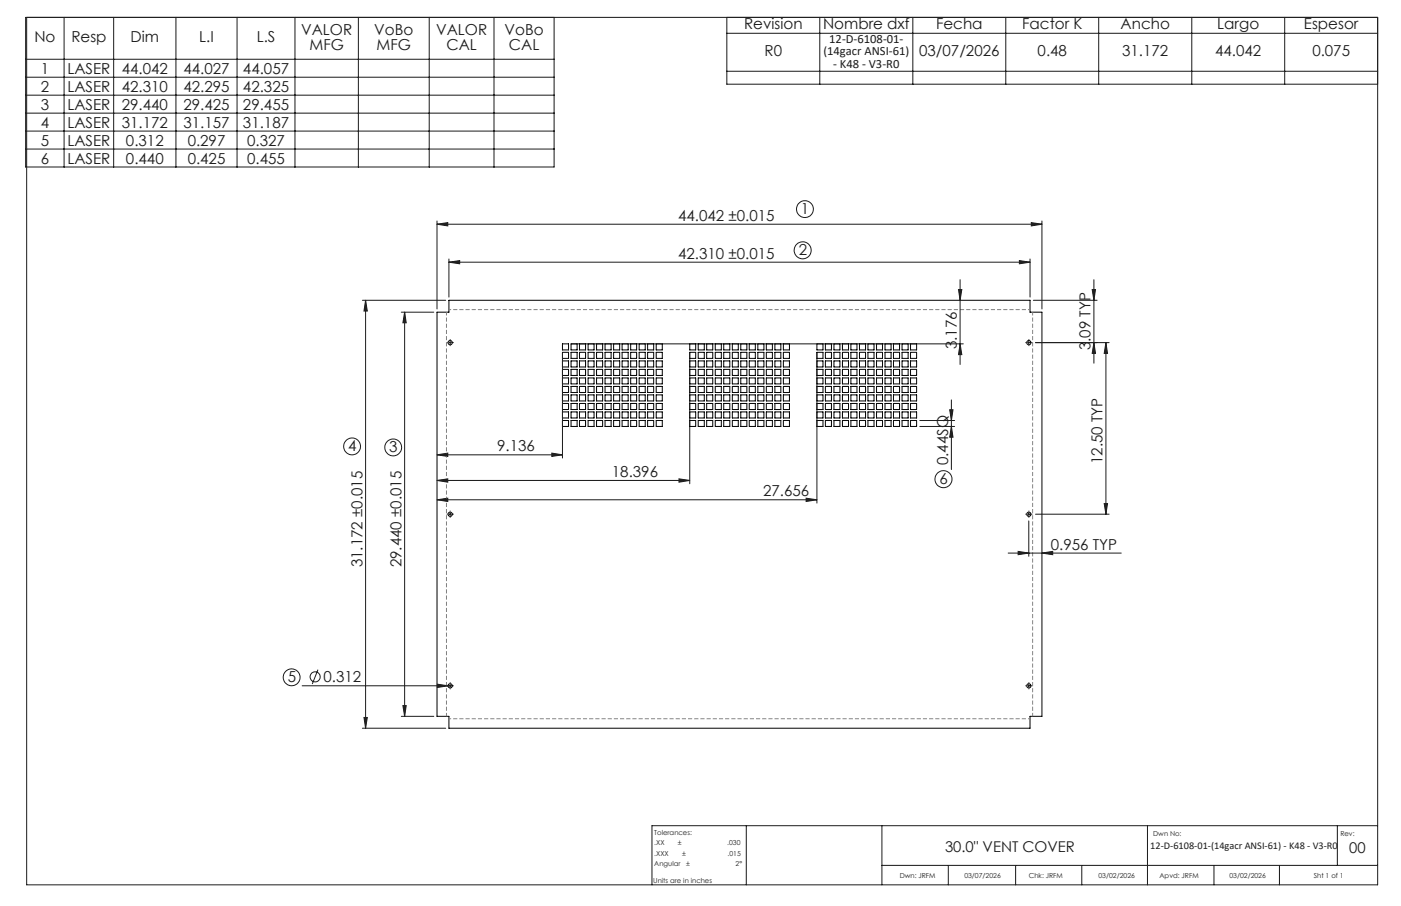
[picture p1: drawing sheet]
<svg xmlns="http://www.w3.org/2000/svg" width="432mm" height="279mm" viewBox="0 0 432 279" stroke-linecap="round" stroke-linejoin="round" font-family="sans-serif">
<g fill="none" stroke="#000" stroke-width=".31">
<path d="M138.4 92.6h179.1v3.7h3.6v124.6h-3.6v3.7h-179.1v-3.7h-3.7v-124.6h3.7zM173.4 106h1.8v1.9h-1.8zM173.4 108.7h1.8v1.8h-1.8zM173.4 111.3h1.8v1.9h-1.8zM173.4 113.9h1.8v1.9h-1.8zM173.4 116.6h1.8v1.8h-1.8zM173.4 119.2h1.8v1.8h-1.8zM176 106h1.9v1.9h-1.9zM176 119.2h1.9v1.8h-1.9zM176 116.6h1.9v1.8h-1.9zM176 113.9h1.9v1.9h-1.9zM176 111.3h1.9v1.9h-1.9z"/>
<path d="M176 108.7h1.9v1.8h-1.9zM178.6 106h1.9v1.9h-1.9zM178.6 119.2h1.9v1.8h-1.9zM178.6 116.6h1.9v1.8h-1.9zM178.6 113.9h1.9v1.9h-1.9zM178.6 111.3h1.9v1.9h-1.9zM178.6 108.7h1.9v1.8h-1.9zM181.3 106h1.8v1.9h-1.8zM181.3 119.2h1.8v1.8h-1.8zM181.3 116.6h1.8v1.8h-1.8zM181.3 113.9h1.8v1.9h-1.8zM181.3 111.3h1.8v1.9h-1.8z"/>
<path d="M181.3 108.7h1.8v1.8h-1.8zM183.9 106h1.8v1.9h-1.8zM183.9 119.2h1.8v1.8h-1.8zM183.9 116.6h1.8v1.8h-1.8zM183.9 113.9h1.8v1.9h-1.8zM183.9 111.3h1.8v1.9h-1.8zM183.9 108.7h1.8v1.8h-1.8zM186.5 106h1.8v1.9h-1.8zM186.5 119.2h1.8v1.8h-1.8zM186.5 116.6h1.8v1.8h-1.8zM186.5 113.9h1.8v1.9h-1.8zM186.5 111.3h1.8v1.9h-1.8z"/>
<path d="M186.5 108.7h1.8v1.8h-1.8zM189.1 106h1.9v1.9h-1.9zM189.1 119.2h1.9v1.8h-1.9zM189.1 116.6h1.9v1.8h-1.9zM189.1 113.9h1.9v1.9h-1.9zM189.1 111.3h1.9v1.9h-1.9zM189.1 108.7h1.9v1.8h-1.9zM191.7 106h1.9v1.9h-1.9zM191.7 119.2h1.9v1.8h-1.9zM191.7 116.6h1.9v1.8h-1.9zM191.7 113.9h1.9v1.9h-1.9zM191.7 111.3h1.9v1.9h-1.9z"/>
<path d="M191.7 108.7h1.9v1.8h-1.9zM194.4 106h1.8v1.9h-1.8zM194.4 119.2h1.8v1.8h-1.8zM194.4 116.6h1.8v1.8h-1.8zM194.4 113.9h1.8v1.9h-1.8zM194.4 111.3h1.8v1.9h-1.8zM194.4 108.7h1.8v1.8h-1.8zM197 106h1.9v1.9h-1.9zM197 119.2h1.9v1.8h-1.9zM197 116.6h1.9v1.8h-1.9zM197 113.9h1.9v1.9h-1.9zM197 111.3h1.9v1.9h-1.9z"/>
<path d="M197 108.7h1.9v1.8h-1.9zM199.6 106h1.9v1.9h-1.9zM199.6 119.2h1.9v1.8h-1.9zM199.6 116.6h1.9v1.8h-1.9zM199.6 113.9h1.9v1.9h-1.9zM199.6 111.3h1.9v1.9h-1.9zM199.6 108.7h1.9v1.8h-1.9zM202.2 106h1.9v1.9h-1.9zM202.2 119.2h1.9v1.8h-1.9zM202.2 116.6h1.9v1.8h-1.9zM202.2 113.9h1.9v1.9h-1.9zM202.2 111.3h1.9v1.9h-1.9z"/>
<path d="M202.2 108.7h1.9v1.8h-1.9zM212.6 106h1.8v1.9h-1.8zM212.6 119.2h1.8v1.8h-1.8zM212.6 108.7h1.8v1.8h-1.8zM212.6 111.3h1.8v1.9h-1.8zM212.6 113.9h1.8v1.9h-1.8zM212.6 116.6h1.8v1.8h-1.8zM215.2 106h1.9v1.9h-1.9zM215.2 108.7h1.9v1.8h-1.9zM215.2 111.3h1.9v1.9h-1.9zM215.2 113.9h1.9v1.9h-1.9zM215.2 116.6h1.9v1.8h-1.9z"/>
<path d="M215.2 119.2h1.9v1.8h-1.9zM217.8 106h1.9v1.9h-1.9zM217.8 108.7h1.9v1.8h-1.9zM217.8 111.3h1.9v1.9h-1.9zM217.8 113.9h1.9v1.9h-1.9zM217.8 116.6h1.9v1.8h-1.9zM217.8 119.2h1.9v1.8h-1.9zM220.5 106h1.8v1.9h-1.8zM220.5 108.7h1.8v1.8h-1.8zM220.5 111.3h1.8v1.9h-1.8zM220.5 113.9h1.8v1.9h-1.8zM220.5 116.6h1.8v1.8h-1.8z"/>
<path d="M220.5 119.2h1.8v1.8h-1.8zM223.1 106h1.8v1.9h-1.8zM223.1 108.7h1.8v1.8h-1.8zM223.1 111.3h1.8v1.9h-1.8zM223.1 113.9h1.8v1.9h-1.8zM223.1 116.6h1.8v1.8h-1.8zM223.1 119.2h1.8v1.8h-1.8zM225.7 106h1.8v1.9h-1.8zM225.7 108.7h1.8v1.8h-1.8zM225.7 111.3h1.8v1.9h-1.8zM225.7 113.9h1.8v1.9h-1.8zM225.7 116.6h1.8v1.8h-1.8z"/>
<path d="M225.7 119.2h1.8v1.8h-1.8zM228.3 106h1.9v1.9h-1.9zM228.3 108.7h1.9v1.8h-1.9zM228.3 111.3h1.9v1.9h-1.9zM228.3 113.9h1.9v1.9h-1.9zM228.3 116.6h1.9v1.8h-1.9zM228.3 119.2h1.9v1.8h-1.9zM230.9 106h1.9v1.9h-1.9zM230.9 108.7h1.9v1.8h-1.9zM230.9 111.3h1.9v1.9h-1.9zM230.9 113.9h1.9v1.9h-1.9zM230.9 116.6h1.9v1.8h-1.9z"/>
<path d="M230.9 119.2h1.9v1.8h-1.9zM233.6 106h1.8v1.9h-1.8zM233.6 108.7h1.8v1.8h-1.8zM233.6 111.3h1.8v1.9h-1.8zM233.6 113.9h1.8v1.9h-1.8zM233.6 116.6h1.8v1.8h-1.8zM233.6 119.2h1.8v1.8h-1.8zM236.2 106h1.9v1.9h-1.9zM236.2 108.7h1.9v1.8h-1.9zM236.2 111.3h1.9v1.9h-1.9zM236.2 113.9h1.9v1.9h-1.9zM236.2 116.6h1.9v1.8h-1.9z"/>
<path d="M236.2 119.2h1.9v1.8h-1.9zM238.8 106h1.9v1.9h-1.9zM238.8 108.7h1.9v1.8h-1.9zM238.8 111.3h1.9v1.9h-1.9zM238.8 113.9h1.9v1.9h-1.9zM238.8 116.6h1.9v1.8h-1.9zM238.8 119.2h1.9v1.8h-1.9zM241.4 106h1.9v1.9h-1.9zM241.4 108.7h1.9v1.8h-1.9zM241.4 111.3h1.9v1.9h-1.9zM241.4 113.9h1.9v1.9h-1.9zM241.4 116.6h1.9v1.8h-1.9z"/>
<path d="M241.4 119.2h1.9v1.8h-1.9zM251.8 106h1.8v1.9h-1.8zM251.8 119.2h1.8v1.8h-1.8zM251.8 108.7h1.8v1.8h-1.8zM251.8 111.3h1.8v1.9h-1.8zM251.8 113.9h1.8v1.9h-1.8zM251.8 116.6h1.8v1.8h-1.8zM254.4 106h1.9v1.9h-1.9zM254.4 108.7h1.9v1.8h-1.9zM254.4 111.3h1.9v1.9h-1.9zM254.4 113.9h1.9v1.9h-1.9zM254.4 116.6h1.9v1.8h-1.9z"/>
<path d="M254.4 119.2h1.9v1.8h-1.9zM257 106h1.9v1.9h-1.9zM257 108.7h1.9v1.8h-1.9zM257 111.3h1.9v1.9h-1.9zM257 113.9h1.9v1.9h-1.9zM257 116.6h1.9v1.8h-1.9zM257 119.2h1.9v1.8h-1.9zM259.6 106h1.9v1.9h-1.9zM259.6 108.7h1.9v1.8h-1.9zM259.6 111.3h1.9v1.9h-1.9zM259.6 113.9h1.9v1.9h-1.9zM259.6 116.6h1.9v1.8h-1.9z"/>
<path d="M259.6 119.2h1.9v1.8h-1.9zM262.3 106h1.8v1.9h-1.8zM262.3 108.7h1.8v1.8h-1.8zM262.3 111.3h1.8v1.9h-1.8zM262.3 113.9h1.8v1.9h-1.8zM262.3 116.6h1.8v1.8h-1.8zM262.3 119.2h1.8v1.8h-1.8zM264.9 106h1.9v1.9h-1.9zM264.9 108.7h1.9v1.8h-1.9zM264.9 111.3h1.9v1.9h-1.9zM264.9 113.9h1.9v1.9h-1.9zM264.9 116.6h1.9v1.8h-1.9z"/>
<path d="M264.9 119.2h1.9v1.8h-1.9zM267.5 106h1.9v1.9h-1.9zM267.5 108.7h1.9v1.8h-1.9zM267.5 111.3h1.9v1.9h-1.9zM267.5 113.9h1.9v1.9h-1.9zM267.5 116.6h1.9v1.8h-1.9zM267.5 119.2h1.9v1.8h-1.9zM270.2 106h1.8v1.9h-1.8zM270.2 108.7h1.8v1.8h-1.8zM270.2 111.3h1.8v1.9h-1.8zM270.2 113.9h1.8v1.9h-1.8zM270.2 116.6h1.8v1.8h-1.8z"/>
<path d="M270.2 119.2h1.8v1.8h-1.8zM272.8 106h1.8v1.9h-1.8zM272.8 108.7h1.8v1.8h-1.8zM272.8 111.3h1.8v1.9h-1.8zM272.8 113.9h1.8v1.9h-1.8zM272.8 116.6h1.8v1.8h-1.8zM272.8 119.2h1.8v1.8h-1.8zM275.4 106h1.8v1.9h-1.8zM275.4 108.7h1.8v1.8h-1.8zM275.4 111.3h1.8v1.9h-1.8zM275.4 113.9h1.8v1.9h-1.8zM275.4 116.6h1.8v1.8h-1.8z"/>
<path d="M275.4 119.2h1.8v1.8h-1.8zM278 106h1.9v1.9h-1.9zM278 108.7h1.9v1.8h-1.9zM278 111.3h1.9v1.9h-1.9zM278 113.9h1.9v1.9h-1.9zM278 116.6h1.9v1.8h-1.9zM278 119.2h1.9v1.8h-1.9zM280.6 106h1.9v1.9h-1.9zM280.6 108.7h1.9v1.8h-1.9zM280.6 111.3h1.9v1.9h-1.9zM280.6 113.9h1.9v1.9h-1.9zM280.6 116.6h1.9v1.8h-1.9z"/>
<path d="M280.6 119.2h1.9v1.8h-1.9zM173.4 121.8h1.8v1.8h-1.8zM173.4 124.4h1.8v1.9h-1.8zM173.4 127h1.8v1.9h-1.8zM173.4 129.7h1.8v1.8h-1.8zM176 127h1.9v1.9h-1.9zM176 124.4h1.9v1.9h-1.9zM176 121.8h1.9v1.8h-1.9zM176 129.7h1.9v1.8h-1.9zM178.6 127h1.9v1.9h-1.9zM178.6 124.4h1.9v1.9h-1.9zM178.6 121.8h1.9v1.8h-1.9z"/>
<path d="M178.6 129.7h1.9v1.8h-1.9zM181.3 127h1.8v1.9h-1.8zM181.3 124.4h1.8v1.9h-1.8zM181.3 121.8h1.8v1.8h-1.8zM181.3 129.7h1.8v1.8h-1.8zM183.9 127h1.8v1.9h-1.8zM183.9 124.4h1.8v1.9h-1.8zM183.9 121.8h1.8v1.8h-1.8zM183.9 129.7h1.8v1.8h-1.8zM186.5 127h1.8v1.9h-1.8zM186.5 124.4h1.8v1.9h-1.8zM186.5 121.8h1.8v1.8h-1.8z"/>
<path d="M186.5 129.7h1.8v1.8h-1.8zM189.1 127h1.9v1.9h-1.9zM189.1 124.4h1.9v1.9h-1.9zM189.1 121.8h1.9v1.8h-1.9zM189.1 129.7h1.9v1.8h-1.9zM191.7 127h1.9v1.9h-1.9zM191.7 124.4h1.9v1.9h-1.9zM191.7 121.8h1.9v1.8h-1.9zM191.7 129.7h1.9v1.8h-1.9zM194.4 127h1.8v1.9h-1.8zM194.4 124.4h1.8v1.9h-1.8zM194.4 121.8h1.8v1.8h-1.8z"/>
<path d="M194.4 129.7h1.8v1.8h-1.8zM197 127h1.9v1.9h-1.9zM197 124.4h1.9v1.9h-1.9zM197 121.8h1.9v1.8h-1.9zM197 129.7h1.9v1.8h-1.9zM199.6 127h1.9v1.9h-1.9zM199.6 124.4h1.9v1.9h-1.9zM199.6 121.8h1.9v1.8h-1.9zM199.6 129.7h1.9v1.8h-1.9zM202.2 127h1.9v1.9h-1.9zM202.2 124.4h1.9v1.9h-1.9zM202.2 121.8h1.9v1.8h-1.9z"/>
<path d="M202.2 129.7h1.9v1.8h-1.9zM212.6 127h1.8v1.9h-1.8zM212.6 124.4h1.8v1.9h-1.8zM212.6 121.8h1.8v1.8h-1.8zM212.6 129.7h1.8v1.8h-1.8zM215.2 127h1.9v1.9h-1.9zM215.2 121.8h1.9v1.8h-1.9zM215.2 124.4h1.9v1.9h-1.9zM215.2 129.7h1.9v1.8h-1.9zM217.8 127h1.9v1.9h-1.9zM217.8 121.8h1.9v1.8h-1.9zM217.8 124.4h1.9v1.9h-1.9z"/>
<path d="M217.8 129.7h1.9v1.8h-1.9zM220.5 121.8h1.8v1.8h-1.8zM220.5 124.4h1.8v1.9h-1.8zM220.5 127h1.8v1.9h-1.8zM220.5 129.7h1.8v1.8h-1.8zM223.1 127h1.8v1.9h-1.8zM223.1 121.8h1.8v1.8h-1.8zM223.1 124.4h1.8v1.9h-1.8zM223.1 129.7h1.8v1.8h-1.8zM225.7 127h1.8v1.9h-1.8zM225.7 121.8h1.8v1.8h-1.8zM225.7 124.4h1.8v1.9h-1.8z"/>
<path d="M225.7 129.7h1.8v1.8h-1.8zM228.3 127h1.9v1.9h-1.9zM228.3 121.8h1.9v1.8h-1.9zM228.3 124.4h1.9v1.9h-1.9zM228.3 129.7h1.9v1.8h-1.9zM230.9 127h1.9v1.9h-1.9zM230.9 121.8h1.9v1.8h-1.9zM230.9 124.4h1.9v1.9h-1.9zM230.9 129.7h1.9v1.8h-1.9zM233.6 127h1.8v1.9h-1.8zM233.6 121.8h1.8v1.8h-1.8zM233.6 124.4h1.8v1.9h-1.8z"/>
<path d="M233.6 129.7h1.8v1.8h-1.8zM236.2 127h1.9v1.9h-1.9zM236.2 124.4h1.9v1.9h-1.9zM236.2 121.8h1.9v1.8h-1.9zM236.2 129.7h1.9v1.8h-1.9zM238.8 127h1.9v1.9h-1.9zM238.8 124.4h1.9v1.9h-1.9zM238.8 121.8h1.9v1.8h-1.9zM238.8 129.7h1.9v1.8h-1.9zM241.4 127h1.9v1.9h-1.9zM241.4 124.4h1.9v1.9h-1.9zM241.4 121.8h1.9v1.8h-1.9z"/>
<path d="M241.4 129.7h1.9v1.8h-1.9zM251.8 127h1.8v1.9h-1.8zM251.8 124.4h1.8v1.9h-1.8zM251.8 121.8h1.8v1.8h-1.8zM251.8 129.7h1.8v1.8h-1.8zM254.4 127h1.9v1.9h-1.9zM254.4 121.8h1.9v1.8h-1.9zM254.4 124.4h1.9v1.9h-1.9zM254.4 129.7h1.9v1.8h-1.9zM257 127h1.9v1.9h-1.9zM257 121.8h1.9v1.8h-1.9zM257 124.4h1.9v1.9h-1.9z"/>
<path d="M257 129.7h1.9v1.8h-1.9zM259.6 127h1.9v1.9h-1.9zM259.6 121.8h1.9v1.8h-1.9zM259.6 124.4h1.9v1.9h-1.9zM259.6 129.7h1.9v1.8h-1.9zM262.3 127h1.8v1.9h-1.8zM262.3 121.8h1.8v1.8h-1.8zM262.3 124.4h1.8v1.9h-1.8zM262.3 129.7h1.8v1.8h-1.8zM264.9 127h1.9v1.9h-1.9zM264.9 121.8h1.9v1.8h-1.9zM264.9 124.4h1.9v1.9h-1.9z"/>
<path d="M264.9 129.7h1.9v1.8h-1.9zM267.5 127h1.9v1.9h-1.9zM267.5 121.8h1.9v1.8h-1.9zM267.5 124.4h1.9v1.9h-1.9zM267.5 129.7h1.9v1.8h-1.9zM270.2 127h1.8v1.9h-1.8zM270.2 121.8h1.8v1.8h-1.8zM270.2 124.4h1.8v1.9h-1.8zM270.2 129.7h1.8v1.8h-1.8zM272.8 127h1.8v1.9h-1.8zM272.8 121.8h1.8v1.8h-1.8zM272.8 124.4h1.8v1.9h-1.8z"/>
<path d="M272.8 129.7h1.8v1.8h-1.8zM275.4 127h1.8v1.9h-1.8zM275.4 124.4h1.8v1.9h-1.8zM275.4 121.8h1.8v1.8h-1.8zM275.4 129.7h1.8v1.8h-1.8zM278 127h1.9v1.9h-1.9zM278 124.4h1.9v1.9h-1.9zM278 121.8h1.9v1.8h-1.9zM278 129.7h1.9v1.8h-1.9zM280.6 127h1.9v1.9h-1.9zM280.6 124.4h1.9v1.9h-1.9zM280.6 121.8h1.9v1.8h-1.9z"/>
<path d="M280.6 129.7h1.9v1.8h-1.9z"/>
<circle cx="138.8" cy="105.7" r=".66"/>
<circle cx="317.1" cy="105.7" r=".66"/>
<circle cx="138.8" cy="158.6" r=".66"/>
<circle cx="317.1" cy="158.6" r=".66"/>
<circle cx="138.8" cy="211.5" r=".66"/>
<circle cx="317.1" cy="211.5" r=".66"/>
</g>
<g fill="none" stroke="#191924" stroke-width=".31">
<path d="M7.9 18.3h162.9M8.2 5.4v267.5h416.4v-267.5h-416.7v46.1h162.9v-46.1M19.8 5.4v46.1M35 5.4v46.1M54.2 5.4v46.1M73.1 5.4v46.1M90.9 5.4v46.1M110.5 5.4v46.1M132.3 5.4v46.1M152.3 5.4v46.1M224 5.4v20.6h200.6M224 10.3h200.6"/>
<path d="M252.7 5.4v20.6M281.3 5.4v20.6M310 5.4v20.6M338.6 5.4v20.6M367.3 5.4v20.6M396 5.4v20.6M7.9 23.8h162.9M7.9 29.4h162.9M7.9 34.9h162.9M224 22h200.6M7.9 40.4h162.9M7.9 46h162.9"/>
<path d="M134.7 69.1l3.3-.4v1zM134.7 68.2v27.1M134.7 69.1h186.4M138.4 79.9v11.7M317.5 79.9v11.7M317.9 68.7l3.2 .4-3.2 .6zM321.1 68.2v27.1M111.7 92.6h25.7M112.7 92.6l.5 3.3h-1zM112.7 92.6v132M123.7 96.3h10M124.7 96.3l.5 3.3h-1z"/>
<path d="M124.7 96.3v124.6M138.4 80.9l3.3-.5v1zM138.4 80.9h179.1M295.4 89.3h1l-.5 3.3zM295.9 86.3v26.1M314.2 80.4l3.3 .5-3.3 .5zM318.5 92.6h19.6M336.6 89.3h1l-.5 3.3zM337.1 86.3v25.7M138.3 105.7h.9M138.7 105.2v.9M173.4 108.9v32.4"/>
<path d="M176.2 106h120.7M212.6 108.9v40.3M251.8 108.9v46.3M295.9 106l.5 3.4h-1zM316.7 105.7h.8M317.1 105.2v.9M319.2 105.7h22.6M337.1 105.7l.5 3.3h-1zM340.9 105.7l.4 3.3h-1zM340.9 105.7v52.9M170.1 139.7l3.3 .6-3.3 .5zM283.5 129.7h10.7"/>
<path d="M283.5 131.5h10.7M292.7 126.4h1l-.5 3.3zM293.2 131.5l.5 3.3h-1zM293.2 123.3v21.5M134.7 140.3l3.3-.6v1.1zM134.7 148.2l3.3-.5v1zM134.7 154.1l3.3-.5v1.1zM134.7 140.3h38.7M134.7 148.2h77.9M134.7 154.1h117.1M138.3 158.6h.9M138.7 158.2v.8"/>
<path d="M209.3 147.7l3.3 .5-3.3 .5zM248.5 153.6l3.3 .5-3.3 .6zM316.7 158.6h.8M317.1 158.2v.8M319.2 158.6h22.6M340.3 155.3h1l-.4 3.3zM310.7 170.6h34.9M313.8 170l3.3 .6-3.3 .5zM317.1 160.7v10.9M321.1 170.6l3.3-.6v1.1zM93.1 211.5h46.3M98 206.5l-1.8 4.5"/>
<path d="M124.2 217.6h1l-.5 3.3zM134.8 211l3.3 .5-3.3 .5zM138.7 211.1v.8M316.7 211.5h.8M317.1 211.1v.8M111.7 224.6h25.7M112.2 221.3h1l-.5 3.3zM123.7 220.9h10M230 254.6v18.3M271.8 254.6v18.3M353.7 254.6v18.3M412.2 254.6v12.3"/>
<path d="M424.6 254.6h-223.7v18.3M271.8 266.9h152.8M292.3 266.9v6M313 266.9v6M333.4 266.9v6M374.2 266.9v6M394.3 266.9v6"/>
<circle cx="247.4" cy="77.2" r="2.62"/>
<circle cx="248.1" cy="64.5" r="2.6"/>
<circle cx="108.5" cy="137.7" r="2.59"/>
<circle cx="121.2" cy="138" r="2.6"/>
<circle cx="290.8" cy="147.8" r="2.61"/>
<circle cx="89.9" cy="208.9" r="2.6"/>
<circle cx="97.1" cy="208.7" r="1.55"/>
</g>
<g fill="none" stroke="#191924" stroke-width=".31" stroke-dasharray="15.2 1.3 1.3 1.3" stroke-linecap="butt">
<path d="M137.9 105.6h-.2M138.8 104.8v-.2M138.8 106.5v.2M139.6 105.6h.2M316.3 105.6h-.3M317.1 104.8v-.2M317.1 106.5v.2M317.9 105.6h.3M137.9 158.6h-.2M138.8 157.7v-.2M138.8 159.4v.2M139.6 158.6h.2"/>
<path d="M316.3 158.6h-.3M317.1 157.7v-.2M317.1 159.4v.2M317.9 158.6h.3M137.9 211.5h-.2M138.8 210.6v-.2M138.8 212.3v.3M139.6 211.5h.2M316.3 211.5h-.3M317.1 210.6v-.2M317.1 212.3v.3M317.9 211.5h.3"/>
</g>
<path d="M317.5 95.5h-179.1M138.4 221.7h179.1" fill="none" stroke="#808080" stroke-width=".31" stroke-dasharray="1.3 .6" stroke-dashoffset=".6" stroke-linecap="butt"/>
<path d="M137.6 96.3v124.6M318.3 220.9v-124.6" fill="none" stroke="#808080" stroke-width=".31" stroke-dasharray="1.3 .6" stroke-dashoffset=".2" stroke-linecap="butt"/>
<g fill="#191924">
<path d="M134.8 211l3.3 .5-3.3 .5z"/>
<path d="M321.1 170.6l3.3-.6v1.1zM313.8 170l3.3 .6-3.3 .5z"/>
<path d="M134.7 69.1l3.3-.4v1zM317.9 68.7l3.2 .4-3.2 .6zM134.7 140.3l3.3-.6v1.1zM170.1 139.7l3.3 .6-3.3 .5zM134.7 148.2l3.3-.5v1zM209.3 147.7l3.3 .5-3.3 .5zM134.7 154.1l3.3-.5v1.1zM248.5 153.6l3.3 .5-3.3 .6z"/>
<path d="M138.4 80.9l3.3-.5v1zM314.2 80.4l3.3 .5-3.3 .5z"/>
<path d="M124.2 217.6h1l-.5 3.3zM124.7 96.3l.5 3.3h-1z"/>
<path d="M337.1 105.7l.5 3.3h-1zM336.6 89.3h1l-.5 3.3z"/>
<path d="M112.7 92.6l.5 3.3h-1zM112.2 221.3h1l-.5 3.3zM340.9 105.7l.4 3.3h-1zM340.3 155.3h1l-.4 3.3zM295.4 89.3h1l-.5 3.3zM295.9 106l.5 3.4h-1zM292.7 126.4h1l-.5 3.3zM293.2 131.5l.5 3.3h-1z"/>
</g>
<g font-size="4.7" fill="#191924">
<text x="92.8" y="10.8">VALOR</text>
<text x="115.3" y="10.8">VoBo</text>
<text x="134.4" y="10.8">VALOR</text>
<text x="155.5" y="10.8">VoBo</text>
<text x="229.3" y="9">Revision</text>
<text x="253.7" y="9">Nombre dxf</text>
<text x="288.5" y="9">Fecha</text>
<text x="315.1" y="9">Factor K</text>
<text x="345.4" y="9">Ancho</text>
<text x="375.2" y="9">Largo</text>
<text x="401.9" y="9">Espesor</text>
<text x="10.6" y="13.1">No</text>
<text x="22" y="13.1">Resp</text>
<text x="40.3" y="13.1">Dim</text>
<text x="61.4" y="13.1">L.I</text>
<text x="79.1" y="13.1">L.S</text>
<text x="95.4" y="15.3">MFG</text>
<text x="116.1" y="15.3">MFG</text>
<text x="137.6" y="15.3">CAL</text>
<text x="156.9" y="15.3">CAL</text>
<text x="235.7" y="17.4">R0</text>
<text x="283.3" y="17.4">03/07/2026</text>
<text x="319.8" y="17.4">0.48</text>
<text x="345.9" y="17.4">31.172</text>
<text x="374.5" y="17.4">44.042</text>
<text x="404.5" y="17.4">0.075</text>
<text x="12.6" y="22.7">1</text>
<text x="20.8" y="22.7">LASER</text>
<text x="37.5" y="22.7">44.042</text>
<text x="56.5" y="22.7">44.027</text>
<text x="74.9" y="22.7">44.057</text>
<text x="12.6" y="28.3">2</text>
<text x="20.8" y="28.3">LASER</text>
<text x="37.5" y="28.3">42.310</text>
<text x="56.5" y="28.3">42.295</text>
<text x="74.9" y="28.3">42.325</text>
<text x="12.6" y="33.8">3</text>
<text x="20.8" y="33.8">LASER</text>
<text x="37.5" y="33.8">29.440</text>
<text x="56.5" y="33.8">29.425</text>
<text x="74.9" y="33.8">29.455</text>
<text x="12.6" y="39.3">4</text>
<text x="20.8" y="39.3">LASER</text>
<text x="37.5" y="39.3">31.172</text>
<text x="56.5" y="39.3">31.157</text>
<text x="74.9" y="39.3">31.187</text>
<text x="12.6" y="44.9">5</text>
<text x="20.8" y="44.9">LASER</text>
<text x="38.8" y="44.9">0.312</text>
<text x="57.8" y="44.9">0.297</text>
<text x="76.2" y="44.9">0.327</text>
<text x="12.6" y="50.4">6</text>
<text x="20.8" y="50.4">LASER</text>
<text x="38.8" y="50.4">0.440</text>
<text x="57.8" y="50.4">0.425</text>
<text x="76.2" y="50.4">0.455</text>
<text x="209" y="68.1">44.042 ±0.015</text>
<text x="246.8" y="66.1">1</text>
<text x="209" y="79.8">42.310 ±0.015</text>
<text x="246.2" y="78.8">2</text>
<text x="294.9" y="107.7" transform="rotate(-90 294.9 107.7)">3.176</text>
<text x="336.1" y="108" transform="rotate(-90 336.1 108)">3.09 TYP</text>
<text x="107.3" y="139.2">4</text>
<text x="119.9" y="139.5">3</text>
<text x="153.2" y="139.2">9.136</text>
<text x="292.2" y="143.5" transform="rotate(-90 292.2 143.5)">0.44SQ</text>
<text x="339.8" y="143.1" transform="rotate(-90 339.8 143.1)">12.50 TYP</text>
<text x="188.6" y="147.1">18.396</text>
<text x="289.6" y="149.3">6</text>
<text x="235.2" y="153.1">27.656</text>
<text x="323.9" y="169.5">0.956 TYP</text>
<text x="111.7" y="175" transform="rotate(-90 111.7 175)">31.172 ±0.015</text>
<text x="123.7" y="175" transform="rotate(-90 123.7 175)">29.440 ±0.015</text>
<text x="88.7" y="210.5">5</text>
<text x="99.7" y="210.4">0.312</text>
</g>
<g font-size="4.6" fill="#191924">
<text x="291.3" y="262.7">30.0&quot; VENT COVER</text>
<text x="415.9" y="263">00</text>
</g>
<g font-size="3.9" fill="#191924">
<text x="253.8" y="17.1">(14gacr ANSI-61)</text>
<text x="255.6" y="13.2">12-D-6108-01-</text>
<text x="256.8" y="21">- K48 - V3-R0</text>
</g>
<text font-size="3.2" fill="#191924" x="354.5" y="261.8">12-D-6108-01-(14gacr ANSI-61) - K48 - V3-R0</text>
<g font-size="2.1" fill="#191924">
<text x="201.7" y="257.6">Tolerances:</text>
<text x="355.4" y="257.8">Dwn No:</text>
<text x="413.1" y="257.8">Rev:</text>
<text x="201.7" y="260.7">.XX</text>
<text x="201.7" y="263.9">.XXX</text>
<text x="208.9" y="260.7">±</text>
<text x="210.2" y="263.9">±</text>
<text x="224.1" y="260.7">.030</text>
<text x="224.3" y="263.9">.015</text>
<text x="201.7" y="267">Angular</text>
<text x="211.5" y="267">±</text>
<text x="226.7" y="267">2°</text>
<text x="201.3" y="272.3">Units are in inches</text>
<text x="277.3" y="270.7">Dwn: JRFM</text>
<text x="297.2" y="270.7">03/07/2026</text>
<text x="317.1" y="270.7">Chk: JRFM</text>
<text x="338.6" y="270.7">03/02/2026</text>
<text x="357.4" y="270.7">Apvd: JRFM</text>
<text x="378.9" y="270.7">03/02/2026</text>
<text x="404.9" y="270.7">Sht 1 of 1</text>
</g>
</svg>
